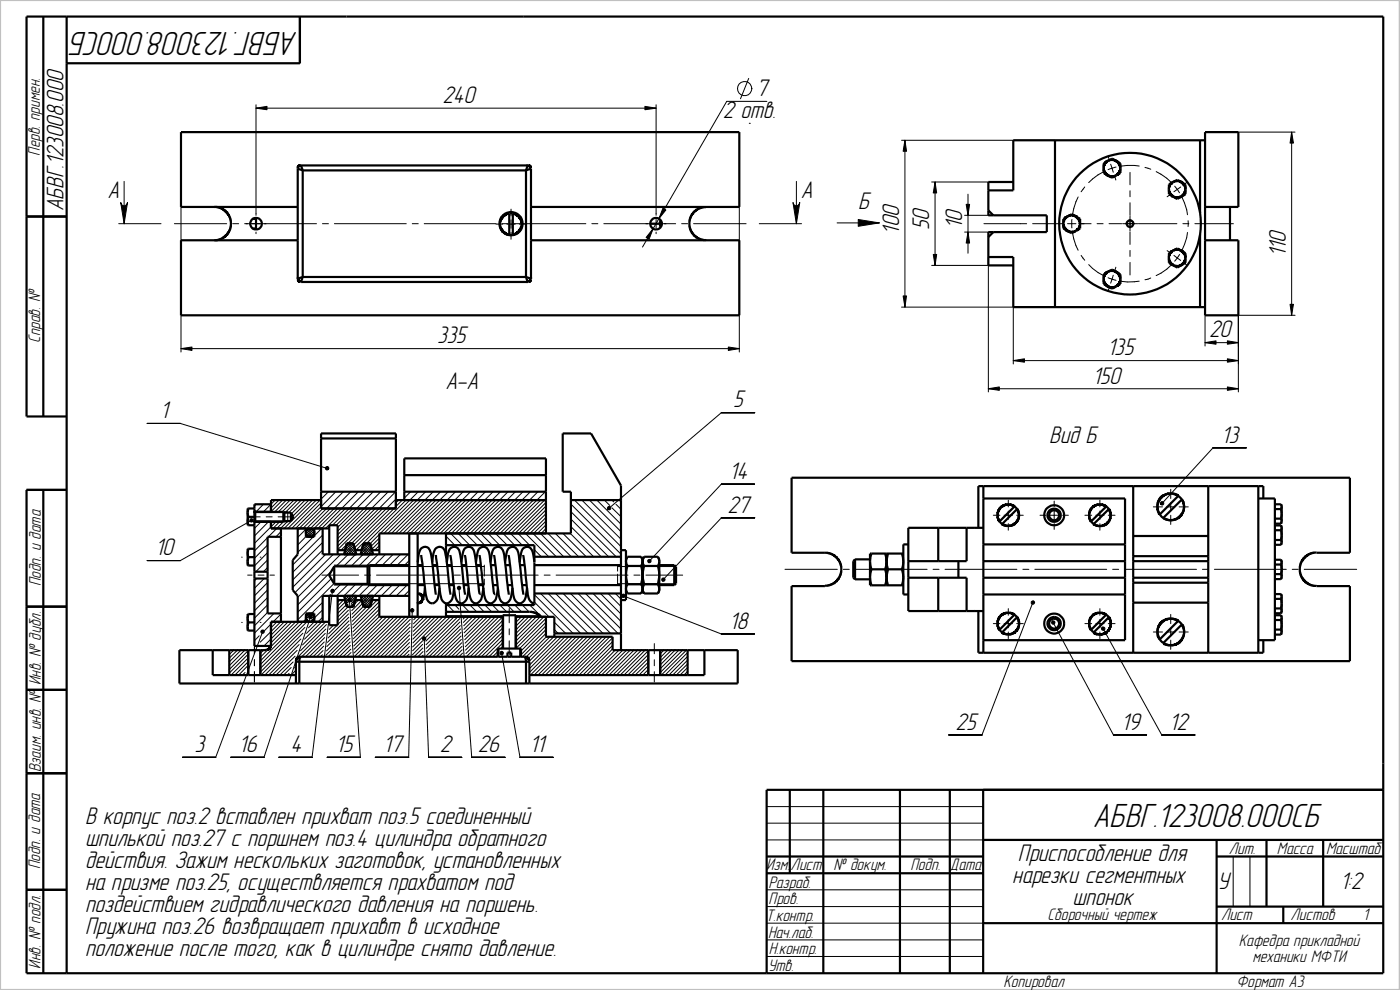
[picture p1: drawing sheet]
<svg xmlns="http://www.w3.org/2000/svg" width="297mm" height="210mm" viewBox="0 0 297 210" stroke-linecap="round" stroke-linejoin="round" font-family="sans-serif">
<g fill="none" stroke="#000" stroke-width=".21">
<path d="M158.8 16.6l-1.7 4.4M26.3 38.5v9M54.3 22.2v23.5M54.3 22.9h84.9M139.2 22.2v23.5M159 26.2h.1M162.7 21.5h-8.5l-17.9 30.9M169 38.5v9M191.3 29.8h32.5M192 29.8v35.4M197.7 38.6h12M198.4 38.6v17.7"/>
<path d="M230.1 39.7l-.7 1M234.3 36.4l-1.3 .7-2 1.6M235.1 33.1l.3 .9M235.6 34.8l.3 .9M235.9 35.7l.3 .8M235.9 35.7l-.8 .3M236.5 37.4l.2 .8M236.8 35.4l-.9 .3M239.7 36.6v2.6M241.7 35.2l-2.6-.1-1.5 .2M242.9 35.5l1.2 .4M245.3 36.4l2.2 1.4 1.1 1"/>
<path d="M249.2 39.5l1 1.4M250.5 39.7l-1.5 1M251.9 38.6l-.7 .6M262.7 28h12M274 28v38.9M25.2 47.5h9M37 47.5h11.1M38.4 43.9v30.8M49.4 47.5h1.2M51.9 47.5h15.2M54.3 46.6v1.7M54.3 49.2v.4"/>
<path d="M68.4 47.5h1.3M71 47.5h15.2M87.5 47.5h1.2M90 47.5h15.2M105.2 47.5h1.4M106.5 47.5h1.3M107.5 47.5h1.8M108.4 44.4v1.4M108.4 46.7v1.7M108.4 49.3v1.5M109.1 47.5h15.2M110.2 47.5h1.4"/>
<path d="M125.6 47.5h1.2M128.1 47.5h15.2M139.2 46.6v1.7M139.2 49.2v.4M144.6 47.5h1.3M147.2 47.5h11.1M156.8 43.9v30.8M161.1 47.5h9M177.6 47.3h9M197.7 56.3h12M204.6 49.2h6.1M204.6 45.7h6.1"/>
<path d="M205.4 41.2v12.5M208.7 47.5h9.1M209.7 54.5v28.6M219.1 47.5h6.5M226.5 47.5h1.8M227.4 46.6v1.7M227.5 49.2l.3 1.5 .9 2.4M228.7 41.8l-.9 2.4-.3 1.5M228.9 47.5h2.6M229.4 54.2l.7 1M231 56.1l2 1.7 1.3 .7M232.7 47.5h1.3"/>
<path d="M235.1 58.9l.8 .3M235.3 47.5h2.7M235.9 59.2l-.3 .9M235.9 59.2l.9 .3M236.2 58.4l-.3 .8M236.7 56.7l-.2 .8M237.6 59.6l1.5 .2 2.6-.2M238.2 47.5h3.1M239.7 40.5v1.2M239.7 43v2.7M239.7 45.8v3.2M239.7 49.2v2.7"/>
<path d="M239.7 53.1v1.3M239.7 55.7v2.6M241.5 47.5h8.2M244.1 59l-1.2 .4M247.6 53.2l.7 .5M248.3 41.2l-.7 .5M248.6 56.1l-1.1 1-2.2 1.4M249 54.2l.8 .5M249.8 54.7l.7 .5M249.8 54.7l-.6 .7M250.2 54l-.4 .7M250.7 41.7l1.1 2.8 .1 1.1"/>
<path d="M251 47.5h1.2M251.2 55.8l.7 .5M251.9 49.3l-.1 1.1-1.1 2.8M252.1 46.8v1.2M253.5 47.5h8.2M38.4 74h118.4M191.3 65.2h32.5M215 65.2v12M215 76.5h47.7M235.4 60.9l-.3 .8M255.7 66.9v6.5M255.7 72.7h7"/>
<path d="M274.7 66.9h-12v16.2M31.2 89.8h7.1l31.1 9.6M160.1 87.5h-7.1l-23.8 20.3M209.7 82.5h53M264.4 95h-7.1l-10.8 11.8M51.3 118.2h.1M52.7 118.2h1.2M52.7 109.6h2.5M53.3 110.4l-15 8.5h-7.1M54.1 108.8h6.2M54.1 110.5h6.2M54.3 107l-.3 .4"/>
<path d="M55.2 118.2h.2M55.4 110.7l-1.4 1.4M55.9 107l-1.6 1.6M56.5 109.6h1.2M56.8 118.8l-2.5 2.5M56.8 117.2l-2.8 2.9M56.8 115.6l-2.8 2.8M56.8 114l-2.8 2.9M56.9 110.7l-2.9 3M57.5 108.5v.1M57.5 108.6h3.5v2.1h-3.5M57.6 106.1l-.1 .1"/>
<path d="M57.7 110.7l-.2 .3M58.4 106.1l-2.5 2.5M58.5 110.7l-4.5 4.6M59 109.6h2.6M59.2 106.1l-1.7 1.7M59.3 110.7l-1.4 1.4M59.6 112.8l-1.1 1.1M59.9 106.1l-2.4 2.4M60.1 110.7l-3.2 3.2M60.7 106.1l-2.4 2.5M61.1 110.5l-1.6 1.6M61.6 106.1l-2.5 2.5"/>
<path d="M62.4 106.1l-2.5 2.5M63.1 106.1l-2.6 2.7M63.9 106.1l-2.6 2.7M64.7 106.1l-2.9 2.9M64.9 112.3l-1.7 1.7M64.9 113.8l-1.7 1.8M64.9 113.2l.7 .6M65 112.7l1.1 1.1M65.2 112.4l1.2 1.2M65.5 112.1l1.1 1.2M65.5 106.1l-3.4 3.4M65.5 112.1l-.6 .6"/>
<path d="M66 112.1l.7 .7M66.1 112.1l-1.2 1.2M66.3 106.1l-6 6M66.4 112.4l-1.2 1.2M66.5 113.9l-3.3 3.3M66.6 112.6l-1.1 1.2M66.7 113.2l-.7 .7M67.1 106.1l-6 6M67.9 106.1l-6 6M68.1 106.7l-5.4 5.4M68.5 115.1l-6.4 6.3M68.5 113.5l-6.4 6.3"/>
<path d="M68.5 116.7l-6.4 6.3M68.5 107.9l-4.2 4.2M69.1 117.6l-7 7M69.7 104.3l-1.6 1.6M69.8 112.1h.1M70.1 107.9l-4.2 4.2M70.7 117.6l-8.1 8.1M70.9 119.9h15.9M71.2 104.3l-8 8.1M71.7 107.9l-4.3 4.2M72.3 117.6l-9.1 9.1M72.9 104.3l-7.8 7.8"/>
<path d="M73 117.5v.1M73.1 117.1l.5 .5M73.2 116.7l.9 .9M73.3 107.9l-4.3 4.2M73.3 116.3l1.3 1.3M73.4 115.9l1.7 1.7M73.5 115.6l-1.2 1.1M73.5 115.4l2.1 2.1-2.7 2.6M73.9 115.3l1.5 1.5M74 115.3l-.6 .7M74.4 104.3l-7.8 7.8M74.5 115.3l.7 .7"/>
<path d="M74.8 107.9l-3.5 3.5M75 115.3h.1M75 115.4l-2 2M75.1 115.8l-1.8 1.8M75.4 116.6l-1 1M75.5 117.1l-.6 .5M76 104.3l-9.3 9.4M76.5 107.9l-4.9 4.8M76.5 117.4l.3 .2M76.7 117l.6 .6M76.8 116.5l1 1.1M76.9 116.2l1.4 1.4"/>
<path d="M77 115.7l1.9 1.9M77.1 115.3l1.9 2M77.2 115.3l-.1 .1M77.6 104.3l-7.1 7.1M78 107.9l-6.4 6.4M78.1 115.3l.6 .5M78.3 115.3l-1.6 1.6M78.6 115.5l-2.1 2.1M78.8 116.3l-1.2 1.3M78.9 116.8l-.8 .8M79 117.2l-2.9 2.9M79.2 104.3l-7.6 7.6"/>
<path d="M79.6 107.9l-8 8M80.2 117.6l-2.6 2.5M80.5 115.7l-1 1M80.5 113.4l-2 1.9M80.5 116.5l-.2 .2M80.5 114.9l-1.6 1.6-1.3-1.2M80.5 114.2l-6 5.9M80.8 104.3l-9.2 9.2M81.2 107.9l-7.4 7.4M81.8 117.6l-2.3 2.3M82.4 104.3l-10.8 10.8M82.8 107.9l-7.7 7.7"/>
<path d="M83.4 117.6l-2.3 2.3M83.9 104.3l-12.3 12.3M84 105.9l-10.8 10.8M84.6 106.1l-.6 .5M85 117.6l-2.3 2.3M85.3 106.1l-14 14M86.1 106.1l-10.6 10.6M86.6 117.6l-2.3 2.3M86.8 118.9l-.9 1M87.1 104.3l-1.3 1.4M87.8 106.1l-7.1 7.1M88.7 104.3l-12.4 12.4"/>
<path d="M89.3 106.1l-7 7.1M90.3 104.3l-8.9 8.9M90.9 106.1l-7 7.1M91.9 104.3l-8.8 8.9M92.5 106.1l-7.1 7.1M93.5 104.3l-8.9 8.9M94.1 106.1l-7.1 7.1M94.6 113.7l1.9 2M94.6 115.4l.3 .3M95.1 104.3l-8.9 8.9M95.6 113.2l2.5 2.5M95.7 106.1l-7.1 7.1"/>
<path d="M96.6 104.3l-8.8 8.9M97.2 113.2l2.5 2.5M97.3 106.1l-7.1 7.1M98.3 104.3l-8.9 8.9M98.8 113.2l2.5 2.5M98.8 106.1l-7 7.1M99.8 104.3l-8.8 8.9M100.4 113.2l2.4 2.5M100.5 106.1l-7.1 7.1M101.4 104.3l-8.8 8.9M101.9 113.2l2.5 2.5M102 106.1l-7 7.1"/>
<path d="M102.7 119.9v2.3M103 104.3l-8.9 8.9M103.5 113.2l2.5 2.5M103.6 106.1l-7 7.1M104.6 104.3l-8.8 8.9M105.1 113.2l2.5 2.5M105.2 106.1l-7.1 7.1M106.2 104.3l-8.9 8.9M106.7 113.2l2.5 2.5M106.8 106.1l-7.1 7.1M107.8 104.3l-8.9 8.9M108.3 113.2l2.5 2.5"/>
<path d="M108.4 106.1l-7.1 7.1M109.3 104.3l-8.8 8.9M109.9 113.2l2.5 2.5M110 106.1l-7.1 7.1M111 104.3l-8.9 8.9M111.5 113.2l4.9 4.9M111.5 106.1l-7 7.1M112.5 104.3l-8.8 8.9M113.1 113.2l4.9 4.9M113.2 106.1l-7.1 7.1M113.4 116.6l1.5 1.5M114.1 104.3l-8.8 8.9"/>
<path d="M114.6 113.2l5 4.9M114.7 106.1l-7 7.1M115.7 104.3l-8.9 8.9M115.8 112.1l-1 1.1M115.8 109l-4.2 4.2M115.8 107.4l-5.8 5.8M115.8 112.9l-.2 .3M115.8 111.3l-1.8 1.9M115.8 110.5l-2.6 2.7M115.8 109.8l-3.4 3.4M115.8 108.2l-5 5M115.8 106.6l-6.5 6.6"/>
<path d="M115.8 105.8l-7.3 7.4M116.2 113.2l5 4.9M117.8 113.2l5 4.9M119.4 113.2l5 4.9M121 113.2l4.9 4.9M121.1 106.9l10.6 10.7M121.1 108.5l9.6 9.6M121.1 110.1l8 8M121.1 111.7l6.5 6.4M121.9 106.1l9.8 9.9M123.4 106.1l8.3 8.3M125.1 106.1l6.6 6.7"/>
<path d="M126.6 106.1l5.1 5.1M128.2 106.1l1.2 1.1M129.8 106.1l.4 .4M129.8 107.7l1.9 1.9M130.7 107l1 1M131 119.9v1.3M131.5 106.3l.2 .1M160.1 102.7h-7.1l-15.2 16.3M160.1 109.9h-7.1l-12.3 13M210.7 109.3h1.4M213 109.3h1.8M213.9 106.1v1.4"/>
<path d="M213.9 108.4v1.8M213.9 111.1v1.4M215.7 109.3h1.4M220.6 109.3h1.3M222.8 109.3h1.7M223.6 106.3v1.2M223.6 108.4v1.8M223.6 111.1v1.2M225.4 109.3h1.3M230.2 109.3h1.4M232.5 109.3h1.7M233.3 106.1v1.4"/>
<path d="M233.3 108.4v1.8M233.3 111.1v1.4M235.1 109.3h1.5M244.7 107.5h1.9M247.5 107.5h1.8M248.4 103.8v1.9M248.4 106.6v1.8M248.4 109.3v2M250.1 107.5h2M48.8 137.9l-.2 .1M49.6 137.9l-1 1M50.4 137.9l-1.8 1.7"/>
<path d="M51.1 137.9l-2.5 2.5M51.3 132h.1M51.9 137.9l-3.3 3.3M52.5 122h1M52.5 137.9v5.3M52.7 132h1.2M52.7 139.5l-3.7 3.7M52.7 138l-4.1 4M52.7 138.7l-4.1 4.1M54 136.5v2.2M54 140v1.2M54.4 122.7l-.4 .5"/>
<path d="M54.7 122h1.3M55 134.9l-1 1M55.2 132h.2M55.7 134l-9.9 26.7h-7.1M55.9 137.9l-.7 .7M56 122.7l-2 2.1M56.8 120.4l-.9 .9M56.8 137.9l-1.6 1.5M56.8 123.6l-2.8 2.8M56.8 125.1l-2.8 2.9M56.8 126.7l-2.8 2.9M56.8 128.3l-2.8 2.8"/>
<path d="M56.8 129.9l-2.8 2.9M57.3 122h.9M58.1 130.1l-4.1 4.2M58.8 131.9l-1.3 1.3M59.6 130.3l-3.8 3.8M59.6 131.8l-4.4 4.4M60.3 131.9l-2.8 2.8M61.1 131.9l-5.1 5.1M61.9 131.9l-4.4 4.5M62.6 139.2l-4.1 4M62.7 131.9l-5.3 5.3M63 138l-5.3 5.2"/>
<path d="M63.5 136.7l-6.5 6.5M63.5 131.9l-8.3 8.4M63.8 135.6l-7.6 7.6M64.3 134.3l-8.9 8.9v-5.3M64.7 133.1l-9.5 9.5M64.9 131.3l-9.7 9.7M64.9 131.2l.4 .3-.1 .1M65 130.7l.4 .4M65.1 131.9l-9.9 9.9M65.2 130.4l.4 .4M65.5 130.2l-.5 .5M65.5 130.2l1.1 1.1"/>
<path d="M66 131.7l.1 .1M66.1 131.3l.4 .3M66.4 130.3l-.5 .6-9.9 29.8h-7M66.6 130.7l-.5 .4M66.6 130.8l-.6-.6-1.1 1.1M66.7 131.1l-.8 .9M66.7 131.9l-1.3 1.3M68.3 131.9l-3.7 3.7M68.3 122h7.8M68.4 138.9l-.4 .4M68.5 130.9l-3.5 3.5M68.5 127.8l-2.4 2.3"/>
<path d="M68.5 129.4l-1.8 1.7M68.5 138l-1.3 1.3M68.7 137.1l-2.3 2.2M68.8 136.2l-3.2 3.1M68.9 135.3l-4.1 4M69 134.4l-5 4.9M69.1 131.9l-4.9 4.9M69.1 133.4l-5.8 5.8M69.3 132.5l-5.5 5.5M70.1 126.1l-.3 .3M70.3 122.8l-7.1 7.1M70.4 121.1l-7.2 7.2"/>
<path d="M70.5 125.3l-4.3 35.4h-7M70.7 132.6l-.9 .9M70.9 123.8l-7.7 7.7M70.9 124.1h15.9M71.5 132.6l-1.8 1.9M72.1 127.3l-.5 .5M72.3 123.9l-1.5 1.5M72.9 127.3l-1.3 1.3M73 126.5l.8 .9M73.4 128l.4 .4M73.4 126.4l.9 .9M73.4 128.3l-1.8 1.8"/>
<path d="M73.5 126.4l-.4 .4M73.6 128.7h.1M73.8 127.7l-.4 .4M73.8 128.2l-.3 .3M73.9 128.7l-2.3 2.2M73.9 129.5l-2.3 2.2M74 130.2l-2.4 2.3M74 123.9l-2.6 2.5M74 126.4l1.3 1.4M74 130.9l-4.4 4.4M74 131.7l-4.5 4.6M74 126.4l-.8 .9 .6 .6"/>
<path d="M74.1 132.5l-4.8 4.7M74.1 133.2l-4.8 4.9M74.2 133.9l-5.1 5.1M74.2 134.7l-4.6 4.6M74.3 135.4l-3.9 3.9M74.3 136.2l-3.1 3.1M74.3 136.9l-2.3 2.4M74.4 137.7l-1.6 1.6M74.5 138.4l-1 .9M74.5 126.4l.9 .9M74.5 139.2l-.2 .1M74.5 127.5l.6 .6"/>
<path d="M74.5 128.7l.1 .1M74.5 128.1l.5 .5M75 126.4l.5 .5M75 128.6l-.1 .1M75.1 126.4l-.9 .9 2.3 33.4h-7.1M75.2 127.9l-.7 .6M75.4 127.2l-.9 .8M75.5 123.9l-2.5 2.5M75.5 126.4l.1 .1M75.6 126.4l-1.1 1.2M76 127.3l-.9 .9M76.6 126.4l2 2"/>
<path d="M76.7 126.4l-.2 .2M76.7 127l1.7 1.7M76.8 127.8l1 .9-3 3.1M76.9 128l-2.2 2.3M77 128.5l.3 .2M77.1 123.9l-5.5 5.4M77.1 126.4l1.6 1.6M77.2 126.4l-.5 .6M77.3 122h1.3M77.6 126.4l1.2 1.2M78.1 123.8h24.6M78.1 120.2h24.6"/>
<path d="M78.2 126.4l.8 .8M78.3 126.4l-1.4 1.4M78.4 124.1l-2.2 2.3M78.7 128.1l-.6 .6M78.7 126.4l.3 .4M78.8 126.4l-1.8 1.8M78.9 127.4l-1.3 1.3M79.1 126.7l-4.4 4.3M79.2 127.3l-.4 .5M79.9 122h15.2M80 124.1l-5.4 5.4M80 127.3l-5.2 5.2"/>
<path d="M80.5 130.8l-5.5 5.5M80.5 128.4l-5.6 5.6M80.5 129.2l-5.6 5.6M80.5 130l-5.5 5.5M80.5 127.6l-5.7 5.7M81.2 130.9l-6.1 6.1M81.6 124.1l-2.3 2.3M82 130.9l-6.9 6.9M82.8 130.9l-7.7 7.6M83.2 124.1l-2.3 2.3M83.6 130.9l-8.4 8.4M84.4 130.9l-8.5 8.4"/>
<path d="M84.8 124.1l-2.3 2.3M85.2 130.9l-8.5 8.4M86 130.9l-8.5 8.4M86.4 124.1l-2.3 2.3M86.8 138.8l-.6 .5M86.8 130.9l-8.5 8.4M86.8 138l-1.3 1.3M86.8 125.3l-1.1 1.1M86.9 137.2l-2.2 2.1M86.9 136.3l-3 3M86.9 135.5l-3.8 3.8M86.9 134.7l-4.6 4.6"/>
<path d="M87 133.9l-5.5 5.4M87 133.1l-6.3 6.2M87 132.2l-7.1 7.1M87 131.4l-7.9 7.9M87.5 129.5l-.8 31.2h-7.1M88.4 130.9l-.6 .6M89.2 130.9l-1.5 1.4M89.7 136.7l-2.2 2.2M89.7 135.9l-2.2 2.1M89.7 137.5l-1.9 1.8M89.7 138.2l-1.1 1.1M89.8 139l-.4 .3"/>
<path d="M90 130.9l-2.3 2.2M90 135.5l.9 25.2h7.1M90.8 130.9l-3.1 3M91.6 130.9l-4 3.9M92.4 130.9l-4.8 4.7M93.1 130.9l-5.5 5.5M93.9 130.9l-6.4 6.3M94.6 129.6l.1 .2M94.7 130.9l-4.6 4.6M95 128.4l1.4 1.4M95.5 130.9l-5.2 5.1M96.3 130.9l-5.9 5.9"/>
<path d="M96.4 122h1.3M96.5 128.4l.9 .8M97.1 130.9l-6.7 6.6M97.4 124.7l2.7 36h7M97.5 131.2l-7 7.1M97.6 132l-7.1 7.1M97.7 132.7l-6.7 6.6M97.7 133.4l-5.9 5.9M97.8 134.2l-5.2 5.1M97.8 134.9l-4.4 4.4M97.9 135.6l-3.7 3.7M98 136.4l-3 2.9"/>
<path d="M98 137.1l-2.2 2.2M98 137.8l-1.4 1.5M98.1 138.6l-.7 .7M98.1 128.4l1.4 1.4M98.2 139.3h.1M98.7 130.9l-.4 .4M98.9 122h15.3M99.5 130.9l-1.2 1.1M99.7 128.4l1.4 1.4M100.3 130.9l-1.9 1.9M101.1 130.9l-2.7 2.6M101.3 128.4l1.4 1.4"/>
<path d="M101.9 130.9l-3.4 3.3M102.7 130.9l-4.1 4.1M102.7 122.9v1.2M102.9 128.4l1.4 1.4M103.5 130.9l-4.9 4.8M104.3 130.9l-5.6 5.5M104.5 128.4l1.4 1.4M105.1 130.9l-6.4 6.3M105.6 139.1l-.3 .2M105.6 138.3l-1.1 1M105.8 130.9l-7 7M106 128.4l1.5 1.4"/>
<path d="M106.4 138.6l3.9 22.1h7M106.6 137.2l-.3 .4M106.6 136.4l-2.9 2.9M106.6 135.6l-3.7 3.7M106.6 134.8l-4.5 4.5M106.6 134l-5.3 5.3M106.6 133.2l-6.1 6.1M106.6 132.5l-6.9 6.8M106.6 131.7l-7.7 7.6M106.6 130.9l-7.8 7.7M106.8 130.5v7.1M107.7 128.4l1.4 1.4"/>
<path d="M108 129.1v3M108 133.4v1.3M108 135.9v3.1M109.2 128.4l1.5 1.4M109.3 130.5v7.1M109.8 130.9l-.3 .3M110.6 130.9l-1.1 1.1M110.8 128.4l1.4 1.4M111.4 130.9l-1.9 1.9M112.2 130.9l-2.7 2.7M112.4 128.4l2.5 2.5M113 130.9l-3.5 3.5"/>
<path d="M113.4 126.2l8.2 8.2M113.4 127.7l3.1 3.2M113.8 130.9l-4.3 4.3M114.6 130.9l-5.1 5.1M114.7 125.9l8.5 8.5M115.4 130.9l-5.9 5.9M115.4 122h1.3M115.8 134.4l-4.9 4.9M115.8 133.6l-5.3 5.3M115.8 132.8l-5.3 5.3M115.8 132l-5.6 5.6M115.8 131.2l-6.3 6.3"/>
<path d="M115.9 135.1l-4.3 4.3M116.3 125.9l8.5 8.5M116.7 135.1l-4.6 4.6M117.5 135.1l-5.2 5.2M117.6 132l2.4 2.4M117.6 133.6l.8 .8M117.9 125.9l8.5 8.5M118 122h15.2M118.3 135.1l-6 6M119.1 135.1l-6.8 6.8M119.5 125.9l8.4 8.5M119.8 135.1l-7.5 7.6"/>
<path d="M120.6 135.1l-8.1 8.1M121 125.9l8.5 8.5M121.5 135.1l-8.2 8.1M122.3 135.1l-8.2 8.1M122.6 125.9l8.5 8.5M123 135.1l-8.1 8.1M123.8 135.1l-8.1 8.1M124.2 125.9l7.5 7.5M124.6 135.1l-8.1 8.1M125.4 135.1l-8.1 8.1M125.8 125.9l5.9 5.9M126.2 135.1l-8.1 8.1"/>
<path d="M127 135.1l-8.1 8.1M127.4 125.9l4.3 4.4M127.8 135.1l-8.1 8.1M128.6 135.1l-8.1 8.1M129 125.9l2.7 2.8M129.4 135.1l-8.2 8.1M130 137.7l-5.6 5.5M130 136.9l-6.3 6.3M130 136.1l-7.1 7.1M130 135.3l-8 7.9M130.5 137.9l-5.3 5.3M130.6 125.9l1.1 1.2"/>
<path d="M131 121.8v2.3M131 123.8h12.3M131 120.2h12.3M131.3 137.9l-5.3 5.3M132.1 137.9l-5.3 5.3M132.2 126.4l20.8 8.1h7.1M132.9 137.9l-5.3 5.3M133.7 137.9l-5.3 5.3M134.5 137.9l-5.3 5.3M134.5 122h1.3M135.3 137.9l-5.3 5.3M136.1 137.9l-5.3 5.3"/>
<path d="M136.9 137.9l-5.3 5.3M137 122h7.8M137.4 137.9v5.3M137.6 139.6l-3.7 3.6M137.6 138.8l-4.4 4.4M137.6 138l-5.2 5.2M138.8 136.5v2.2M138.8 140v1.2M140 137.9h.1M140.2 137.9v5.3M140.8 137.9l-.8 .8M141.6 137.9l-1.6 1.6"/>
<path d="M142.5 137.9l-2.5 2.4M143.2 137.9l-3.2 3.2M144 137.9l-4 4M144.8 137.9l-4.8 4.8M145.6 137.9l-5.3 5.3M145.9 138.4l-4.8 4.8M145.9 139.2l-4 4M166.5 120.8h11.1M178.9 120.8h1.3M181.4 120.8h15.3M198 120.8h1.2M200.5 120.8h15.2"/>
<path d="M210.7 132.3h1.4M213 132.3h1.8M213.9 129.1v1.4M213.9 131.4v1.8M213.9 134.1v1.4M215.7 132.3h1.4M217 120.8h1.3M219.1 127.8l-10.8 28.1h-7M219.5 120.8h15.3M223.4 132.1l12.8 23.8h7M230.2 132.3h1.4M232.5 132.3h1.7"/>
<path d="M233.3 129.1v1.4M233.3 131.4v1.8M233.3 134.1v1.4M234 133.3l12.5 22.6h7M235.1 132.3h1.5M236.1 120.8h1.2M238.6 120.8h15.2M244.7 134.1h1.9M247.5 134.1h1.8M248.4 130.3v2M248.4 133.2v1.7M248.4 135.8v2"/>
<path d="M250.1 134.1h2M255.1 120.8h1.3M257.6 120.8h15.3M274.2 120.8h1.2M276.7 120.8h11.1M52 142.7l-.6 .5M52.5 141.4l-1.9 1.8M52.7 140.3l-2.9 2.9M52.7 142.7h.1M54 142.5v2.2M61.3 142.8l-.4 .4M61.8 141.6l-1.6 1.6"/>
<path d="M62.2 140.4l-2.8 2.8M62.8 143l-.3 .2M62.8 142.2l-.7 .7M62.8 141.4l-.3 .3M137.6 141.2l-2 2M137.6 142l-1.2 1.2M137.6 142.8l-.5 .4M137.6 140.4l-2.9 2.8M138.8 142.5v2.2M145.9 140l-3.2 3.2M145.9 140.8l-2.4 2.4M145.9 141.6l-1.6 1.6"/>
<path d="M145.9 142.4l-.8 .8M145.9 143.2h.1M162.6 171.1h46M162.6 174.6h46M162.6 178.2h46M162.6 199.4h46M162.6 195.8h46M162.6 192.3h46M162.6 188.8h46M261.6 181.7v10.6M265.2 181.7v10.6M162.6 202.9h46"/>
<circle cx="158" cy="18.8" r="1.52"/>
</g>
<path d="M0 0h297v210h-297z" fill="none" stroke="#c0c0c0" stroke-width=".47"/>
<g fill="none" stroke="#000" stroke-width=".47">
<path d="M9.2 3.5v84.8M14.1 3.5v203M63.6 3.5v9.9h-49.5M63.2 35.8v23.3l1-.3M63.2 35.8l1 .4M63.9 35.1l-.6 .1-.1 .6M64.2 36.2v22.6M64.2 36.2h47.4M111.6 36.2v22.6M112 35.1l-.4 1.1M112 35.1h-48.1l.3 1.1M112 35.1l.4 .1 .2 .6"/>
<path d="M112.6 35.8l-1 .4M112.6 35.8v23.3M215 38.6h-5.3v7.1h12.4v3.5h-12.4v7.1h5.3M223.8 29.8v35.4M234.1 35.7l.2 .8 .7 .7M234.1 35.7v.1a1.04 1.04 0 0 0 .9 1.4M235 34.1l-.6 .7-.3 .9M235 37.2l.6 .2h.6l.6-.2M235 34.2l.6-.3h.6l.6 .3M235 34.2l.2-.2a1.02 1.02 0 0 1 1.6 .2M235 37.2l.9 .5 .9-.5M235 34.2l-.2 .1a.98 .98 0 0 0-.7 1.4"/>
<path d="M236.8 34.2l.7 .6 .2 .9M236.8 34.2l.2 .1a.97 .97 0 0 1 .7 1.4M237.7 35.7v.1a1 1 0 0 1-.8 1.4h-.1M237.7 35.7l-.3 .9-.6 .6M248.8 38.6l-.6 .6-.2 1M248.9 38.7l.9-.6 .8 .6M248.9 38.7l-.3 .1a.82 .82 0 0 0-.6 1.2v.2M250.6 38.6l-.5-.2h-.7l-.5 .3M250.6 38.7l.3 .1a.98 .98 0 0 1 .6 1.4M250.6 38.7l.6 .5 .3 1M254.6 29.8v15.4M254.6 29.8h-39.6v10.6h-5.3"/>
<path d="M254.6 29.8h1.1M255.7 28h7v15.9h-7zM5.6 45.9h8.5M45.5 43.9l1.2 .2 1.1 .6 .7 .9 .5 1.3-.1 1.6-.7 1.2-1.3 1-1.4 .3M53.6 46.4h.7M53.6 48.5h.7M54.3 46.2v2.5M63.2 51h-24.8v15.9h118.4v-15.9h-44.2M63.2 43.9h-24.8v-15.9h118.4v15.9h-44.2M63.2 59.1l.3 .6 .4 .1M63.9 59.8h48.1M64.2 58.8h47.4"/>
<path d="M64.2 58.8l-.3 1M108 45.3l-.7 .2-.8 .6-.4 .8v1l.5 1.1 .7 .6 .7 .2M108 49.8h.8M108.8 45.3h-.8v4.5M108.8 45.3v4.5M108.8 45.3l.8 .3 .6 .5 .4 .8 .1 1-.4 .9-.4 .4-.4 .3-.7 .3M111.6 58.8l1 .3M111.6 58.8l.4 1M112.6 59.1l-.1 .4-.5 .3M137.9 47.5h2.1M140 47.5l.1 .7M140.1 46.7l-.1 .8"/>
<path d="M140.3 46.8v1.3M149.8 43.9l-1.1 .2-1.1 .5-.8 .9-.5 1.4 .1 1.6 .8 1.4 1.1 .7 1.5 .4M209.7 54.5h5.3v10.7h39.6M209.7 44.6l1 1.1M210.7 49.2l-1 1.1M225.6 47.5l.2 .8 .7 .7M225.6 47.5v.1a1.04 1.04 0 0 0 .9 1.4M226.4 45.9l-.6 .6-.2 1M226.5 48.9l.5 .3h.7l.6-.2M226.5 49l.9 .5 .9-.5M226.5 45.9l-.3 .2a.98 .98 0 0 0-.6 1.4M226.5 45.9l.2-.1a1.02 1.02 0 0 1 1.6 .1"/>
<path d="M226.5 45.9l.5-.2h.7l.6 .2M228.3 45.9l.2 .2a.97 .97 0 0 1 .7 1.4M228.3 45.9l.6 .7 .2 .9M229.2 47.5l-.3 .8-.6 .7M229.2 47.5v.1a1 1 0 0 1-.9 1.3v.1M234.1 59.2l.2 .8 .7 .7M234.1 59.2v.2a1.04 1.04 0 0 0 .9 1.3M235 57.7l-.6 .6-.3 .9M235 57.7l.6-.3h.6l.6 .3M235 57.7l-.2 .1a.98 .98 0 0 0-.7 1.4M235 57.7l.2-.1a1.02 1.02 0 0 1 1.6 .1M236.8 57.7l.7 .7 .2 .8"/>
<path d="M236.8 57.7l.2 .1a.97 .97 0 0 1 .7 1.4M237.7 59.2v.2a1 1 0 0 1-.8 1.3h-.1M237.7 59.2l-.3 .9-.6 .6M248 54.7l.2 .8 .7 .8M248 40.2l.2 .8 .7 .7M248 54.7v.2a1.07 1.07 0 0 0 .9 1.4M248 40.2v.1a1.04 1.04 0 0 0 .9 1.4M248.8 53.2l-.6 .6-.2 .9M248.9 56.3l.9 .5 .8-.5M248.9 53.2l.2-.2a1.02 1.02 0 0 1 1.5 .2M248.9 53.2l-.3 .1a1 1 0 0 0-.6 1.4M248.9 41.7a1.08 1.08 0 0 0 1.7 0"/>
<path d="M248.9 56.2l.7 .3 1-.2M248.9 41.7l.7 .2 1-.2M250.6 53.2l-.5-.2h-.7l-.5 .2M250.6 53.2l.3 .1a.98 .98 0 0 1 .6 1.4M250.6 53.2l.6 .5 .3 1M251.5 54.7l-.3 .9-.6 .6M251.5 40.2l-.3 .9-.6 .6M251.5 54.7v.2a1.03 1.03 0 0 1-.8 1.3l-.1 .1M251.5 40.2v.1a1 1 0 0 1-.8 1.4h-.1M254.6 49.7v15.5M255.7 51h7v15.9h-7zM255.7 43.9v7.1"/>
<path d="M260.9 43.9v7.1M235 60.7l.6 .3h.6l.6-.3M235 60.7l.9 .6 .9-.6M254.6 65.2h1.1M14.1 88.3h-8.5v-84.8h287.9v203h-287.9v-102.6h8.5M68.1 91.9h15.9v16h-15.9zM68.1 93h15.9M9.2 103.9v102.6M52.5 110.5l.2 .9M52.5 108.8l.2 .8M52.5 117.3l.2 .9M52.5 119.1l.2 .9"/>
<path d="M52.5 108.8v1.7M52.5 110.5v.4a.32 .32 0 0 0 0 .3 .32 .32 0 0 0 .2 .2M52.5 117.3v1.8M52.5 119.1v.3a.32 .32 0 0 0 0 .3 .32 .32 0 0 0 .2 .3M52.7 109.6l-.2 .9M52.7 107.9l-.2 .9M52.7 107.9a.44 .44 0 0 0-.2 .6v.3M52.7 118.2l-.2 .9M52.7 116.4l-.2 .9M52.7 116.4a.44 .44 0 0 0-.2 .7v.2M52.7 111.4h1.3M52.7 107.9h1.3"/>
<path d="M52.7 109.6h1.3M52.7 116.4h1.3M52.7 118.2h1.3M52.7 120h1.3M54 108.4l.1 .2M54.1 108.6v2.1M54.1 110.7h6M54.1 108.6h6M54.1 110.7l-.1 .2M57.5 107h-3.5v14.3M57.5 110.7v1.4h12.3M59.6 113.9v16.2"/>
<path d="M59.6 113.9h-2.8v7.4M59.6 112.1v1.8M60.1 108.6v2.1M60.1 108.6l.2 .2M60.3 110.5h1.4M60.3 108.8h1.4M60.3 108.8v1.7l-.2 .2M61.7 108.8v1.7M61.7 108.8l.6 .8-.6 .9M63.2 112.1v5.5l-1.1 1.2v6.4l1.1 1.2v5.5M64.9 112.1v1.8h1.8v-1.8M68.1 106.1h-10.6v2.5"/>
<path d="M68.1 104.3h15.9M68.5 112.1v5.5h18.3M69.8 112.1v-.7h1.8v5.3M69.8 112.1v5.5M71.6 116.7v.9M73.6 115.3l-.4 1.4h-1.6M73.6 115.3h1.4M73.6 115.3l-.6 2.3M75 115.3l.4 1.4h1.4M75 115.3l.6 2.3M77.1 115.3l-.6 2.3M77.1 115.3h1.5"/>
<path d="M77.1 115.3l-.3 1.4M77.1 115.3h.1M78.4 119.9v4.2M78.4 119.9l-.4 .3v3.6l.4 .3M78.4 119.9h8.4M78.5 115.3l.4 1.4h1.6M78.5 115.3l.7 2.3M80.5 116.7v.9M80.5 116.7v-3.5h40.6v-8.9h-1.7v-12.4h6l6.3 11.1v13.7M84 106.1h31.8M85.8 104.3h30M85.8 106.1v-8.9h30v16"/>
<path d="M85.8 100.8h30M86.8 113.2v17.7M88.6 113.2v17.7M88.6 119.9h1.1M88.6 119.3l.3-1.9a1.32 1.32 0 0 1 2-1.2 9.5 9.5 0 0 1 1 4.4l.6 5.6M89.4 117.7l.9 8.5a1.85 1.85 0 0 0 1.4 1.8 1.82 1.82 0 0 0 1.3-1.8l.3-1.5M91.7 119.3l.2-1.9a1.27 1.27 0 0 1 .9-1.3 1.27 1.27 0 0 1 1.5 .6l.4 1.9 .8 7.6M91.8 119.9h1M92.5 117.7l.9 8.5a1.85 1.85 0 0 0 1.4 1.8 1.82 1.82 0 0 0 1.3-1.8l.3-1.5M94.6 115.7h18.8v2.4M94.6 113.2v2.5M94.6 115.7v2.2"/>
<path d="M94.8 119.3l.2-1.9a1.27 1.27 0 0 1 .9-1.3 1.27 1.27 0 0 1 1.5 .6l.4 1.9 .8 7.6M94.9 119.9h.9M95.5 117.7l.5 3.8a17.5 17.5 0 0 0 1 6.1 1.13 1.13 0 0 0 1.2 .3 1.13 1.13 0 0 0 .8-.8l.4-2.4M97.9 119.3l.3-1.9a1.24 1.24 0 0 1 1.1-1.4 1.24 1.24 0 0 1 1.3 1.2l1.1 9M98 119.9h.9M98.6 117.7l.5 3.8a17.5 17.5 0 0 0 1 6.1 1.13 1.13 0 0 0 1.2 .3 1.13 1.13 0 0 0 .8-.8l.4-2.4M101 119.3l.3-1.9a1.26 1.26 0 0 1 1.1-1.4 1.26 1.26 0 0 1 1.4 1.2l1 9M101 119.9h1M101.7 117.7l.9 7.6a3.1 3.1 0 0 0 1 2.6 1.49 1.49 0 0 0 1.8-1.7l.2-1.5M104.1 119.3l.3-1.9a1.26 1.26 0 0 1 1.1-1.4 1.26 1.26 0 0 1 1.3 1.2l1.1 9M104.1 119.9h1M104.8 117.7l.9 7.6a3.1 3.1 0 0 0 1 2.6 1.46 1.46 0 0 0 1.8-1.7l.2-1.5"/>
<path d="M107.1 119.3l.3-1.9a1.26 1.26 0 0 1 1.2-1.4 1.26 1.26 0 0 1 1.3 1.2l1.1 9M107.2 119.9h1M107.9 117.7l.9 7.6a3.1 3.1 0 0 0 1 2.6 1.46 1.46 0 0 0 1.8-1.7l.2-1.5M110.3 119.3l.2-1.9a1.26 1.26 0 0 1 1.2-1.4 1.26 1.26 0 0 1 1.3 1.2 41.4 41.4 0 0 1 .4 8.9v1.9M110.3 119.9h1M111 117.7l.9 7.6a3.1 3.1 0 0 0 1 2.6l.5 .1M113.4 118.1v1.1M113.4 119.9h18.3M113.4 118.1h18.3M121.1 106.1h10.6M131.7 116.7v10.6M131.7 116.7h1.1v5.3"/>
<path d="M133.1 118.1a1.75 1.75 0 0 0 0 2M133.1 118.1l-.3 .6M133.1 118.1h2.9M136 118.1l.3 1M136 118.1l.3 .6M136.3 119.1l.4 1M136.3 118.7v.4M136.3 119.1l-.3 1M136.3 119.1v2.9M136.7 118.1l-.4 1M136.7 118.1l-.4 .6M136.7 118.1h2.9"/>
<path d="M139.6 118.1l.3 1M139.6 118.1l.3 .6v.4M139.9 119.1l-.3 1M139.9 119.9h3.1M139.9 119.1v2.9M143 119.9v4.2M143 119.9l.4 .3v3.6l-.4 .3M181.4 118.7v4.2M181.4 118.7l-.4 .3v3.6l.4 .3M181.4 118.7h3.2M184.6 119.1v3.4M184.6 119.1l.3 1.7"/>
<path d="M184.9 117.4l-.3 1.7M184.9 117.4h-.3v1.7M184.9 117.4h2.9M187.8 117.4l.3 1.7M187.8 117.4h.3M188.1 119.1l.3 1.7M188.1 117.4h.3M188.1 119.1l-.3 1.7M188.1 119.1v3.4M188.1 117.4v1.7M188.4 117.4l-.3 1.7M188.4 117.4h2.9"/>
<path d="M191.3 117.4a4.9 4.9 0 0 1 0 3.4M191.3 117.4h.3M192.7 115.5h-1.1v10.6h1.1M199.1 112v7M203.3 119v3.6M205.1 112v7h-12.4M208.6 103.1v35.4M208.6 115.5h30.1M208.6 112h-15.9v17.6h15.9M208.6 105.7h30.1v30.1h-30.1M208.6 119h30.1M208.6 103.1h58.4"/>
<path d="M208.6 103.1h-1v8.9M212.3 107.7l1.2-.7h.8l.9 .4-3.2 3.2-.4-.9v-.8zM212.6 111.1l.9 .4h.8l1.2-.6 .7-1.2v-.8l-.4-.9-3.2 3.2M232 111.2l.7 .3 1 .1 .7-.2 .5-.4 .4-.5 .3-.9v-.7l-.3-.9-3.3 3.2M234.7 107.4l-3.2 3.2-.1-.1-.3-.8v-.8l.6-1.2 1.2-.7h.8l1 .4M240.4 119h15.9M240.4 103.1v35.4M240.4 118h15.9M240.4 113.7h15.9M246.3 105.5l.6-.5 1-.3h1.1l1 .5-4 3.9-.5-1.1v-.9l.3-.9zM246.8 109.9l3.9-3.9 .5 1v1l-.4 .9-.7 .9-.8 .4-.8 .2-.8-.1zM256.3 103.1v35.4"/>
<path d="M267 105.7h3.5v30.1h-3.5M267 103.1v35.4M267 103.1h1v2.6M270.5 115.6h1.2M270.5 114.6h1.2M270.5 112.5h1.2M270.5 111.5h1.2M270.5 119.8h1.2M270.5 118.7h1.2M270.5 108h1.2M270.5 107h1.2M270.5 111.1h1.2"/>
<path d="M270.5 110h1.2M271.7 114.6l.2 .5M271.7 111.5l.2 .5M271.7 112.5l.2 1M271.7 119.8l.2 1M271.7 118.7l.2 .6M271.7 107l.2 .5M271.7 110l.2 .6M271.7 108l.2 1M271.9 113.5v1.6M271.9 112v1.5M271.9 119.3v1.5"/>
<path d="M271.9 109v1.6M271.9 107.5v1.5M271.9 115.1l-.2 .5M271.9 112l-.2 .5M271.9 113.5l-.2 1.1M271.9 119.3l-.2 .5M271.9 107.5l-.2 .5M271.9 110.6l-.2 .5M271.9 109l-.2 1M279.3 117.2l-.7 .1-1.1 .4-.9 .7-.6 .9-.2 .9v1.1l.2 .9 .6 .9 .9 .7 1.3 .5h7.6v16h-118.5v-16h7.1M279.3 117.3h7.1v-16h-118.5v16h7.6l1 .3 .9 .6 .5 .6 .5 .9 .1 .5-.1 1.6-.6 1.1-.8 .8-.9 .4-1.1 .1M5.6 128.7h8.5"/>
<path d="M45.1 137.9v5.3h3.5M45.1 137.9h3.5M45.1 137.9h-7v7.1h24.7M48.6 137.9h4.1M48.6 137.9v5.3M52.5 131.1l.2 .9M52.5 132.9l.2 .9M52.5 131.1v1.8M52.5 132.9v.2a.44 .44 0 0 0 .2 .7M52.7 137.9h2.5M52.7 130.3l-.2 .8M52.7 132l-.2 .9"/>
<path d="M52.7 130.3a.44 .44 0 0 0-.2 .6v.2M52.7 137.9v5.3M52.7 130.3h1.3M52.7 132h1.3M52.7 133.8h1.3M54 122.7v14.3h3.5v-5.1h12.3M54 121.3h2.8M54 122.7h2.8M54 121.3v1.4M55.2 137.9v5.3M56.8 121.3v1.4M56.8 122.7v7.4h2.8"/>
<path d="M57.4 136.9l-.1 .5-.5 .4-1.6 .1M59.6 130.1v1.8M63.8 139.3l-.7 .3-.3 .4v.4M63.8 139.3h41.8M63.8 139.3l-.3 .5v.6M64.9 131.9v-1.8h1.8v1.8M69.8 126.4v5.5M70.9 120.1h7.2M70.9 120.1l-1.1 1.9 1.1 1.9M70.9 123.9h7.2M70.9 120.1v3.8M71.6 126.4v.9"/>
<path d="M71.6 127.3h1.6l.4 1.4M71.6 127.3v5.3h-1.8v-.7M73 126.4l.6 2.3M73.6 128.7h1.4M75.6 126.4l-.6 2.3M76.5 126.4l.6 2.3M76.8 127.3l.3 1.4M76.8 127.3h-1.4l-.4 1.4M77.1 128.7h1.5M78.4 124.1h8.4M79.2 126.4l-.7 2.3M80.5 126.4v.9"/>
<path d="M80.5 127.3h-1.6l-.4 1.4M80.5 127.3v3.6h26.1M86.8 126.4h-18.3v5.5M88.6 125.9l.8 .3 .3 .8-.3 .7-.8 .3M88.6 124.1h1.5M90.2 124.7l-.3 1.9-.3 .7M92.2 124.1h1M94.6 128v.4M94.6 129.8h18.1l1.5 .5 .6 .6M94.6 128.4v2.3h12M95.3 124.1h1M98.4 124.1h1"/>
<path d="M101.5 124.1h.9M104.6 124.1h.9M105.6 139.3h.1M105.7 137.6v1.7M105.7 137.6h-.1v1.7M105.7 139.3h2M105.7 137.6h4.7M106.6 137.6v-7.1h2.9v7.1M107.7 139.3h.8M107.7 139.3v-.9h.8v.9M107.7 124.1h.9M108.5 139.3h1.9"/>
<path d="M109.5 130.9h8.1v4.2M109.5 130.7h5.2M110.4 139.3h.1M110.4 137.6v1.7M110.4 137.6h.1v1.7M110.5 139.3h.8M110.8 124.1h.9M111.3 139.3l.3 1.1M111.3 139.3l.7 .3 .3 .8M113.4 124.1h18.3M113.4 128.1v.3h-18.8M113.4 125.9h18.3"/>
<path d="M115.8 130.9v4.2h14.2v2.8h7.6M117.6 134.4h14.1M131.7 127.3v10.6M132.8 122v5.3h-1.1M132.8 122l.3 2M132.8 125.3l.3 .6M133.1 124a1.74 1.74 0 0 0 0 1.9M133.1 120.1l-.3 1.9M133.1 125.9h2.9M133.1 120.1h2.9M133.1 124h2.9M136 124l.3 .4v.5"/>
<path d="M136 120.1l.3 1.9M136.3 122l.4 2M136.3 124.9l.4 1M136.3 124.9v.4M136.3 122l-.3 2M136.3 124.9l-.3 1M136.3 125.3l.4 .6M136.3 125.3l-.3 .6M136.3 122v2.9M136.7 120.1l-.4 1.9M136.7 124l-.4 .9M136.7 125.9h2.9"/>
<path d="M136.7 120.1h2.9M136.7 124h2.9M137.6 137.9v5.3M137.6 137.9h2.4M139.6 120.1l.3 1.9M139.6 124l.3 .9M139.9 122l-.3 2M139.9 124.9l-.3 1M139.9 124.9v.4l-.3 .6M139.9 124.1h3.1M139.9 122v2.9M140 137.9h5.9"/>
<path d="M140 137.9v5.3M145.9 137.9h3.5M145.9 137.9v5.3M149.4 137.9v5.3h-3.5M149.4 137.9h7.1v7.1h-44.2M181.4 122.9h3.2M184.6 122.5v1.7h.3M184.6 122.5l.3 1.7M184.9 120.8l-.3 1.7M184.9 120.8h2.9M184.9 124.2h2.9M187.8 120.8l.3 1.7"/>
<path d="M187.8 124.2h.3M188.1 122.5l.3 1.7M188.1 124.2h.3M188.1 122.5l-.3 1.7M188.1 122.5v1.7M188.4 120.8l-.3 1.7M188.4 120.8h2.9M188.4 124.2h2.9M191.3 120.8a5 5 0 0 1 0 3.4M191.3 124.2h.3M192.7 122.6h12.4v7M199.1 122.6v7"/>
<path d="M207.6 129.6v8.9h1M208.6 126.1h30.1M208.6 122.6h30.1M208.6 138.5h58.4M215.2 130.4l-3.2 3.2v-.1l-.4-.8v-.8l.7-1.3 1.2-.6h.8l.9 .4M215.8 130.9l.4 .8v.8l-.5 1.2-.7 .6-.8 .3-.8-.1-.8-.3zM232 134.2l3.3-3.2 .3 .8v1l-.3 .8-.6 .6-1.2 .4-.8-.1-.7-.3M234.7 130.4l-3.2 3.2-.1-.1-.3-.8v-.8l.6-1.3 1.2-.6h.8l1 .4M240.4 122.6h15.9M240.4 127.8h15.9M240.4 123.6h15.9M246.8 136.4l3.9-3.9 .5 .9v1.1l-.2 .8-.6 .8-.6 .5-1.1 .3h-1l-.9-.5"/>
<path d="M250 131.7l-4 3.9-.4-.8v-1.3l.4-1 .5-.6 .9-.5 .7-.2 1.1 .2 .7 .3M268 135.8v2.7h-1M270.5 127h1.2M270.5 126h1.2M270.5 129.1h1.2M270.5 130.1h1.2M270.5 121.8h1.2M270.5 122.9h1.2M270.5 131.5h1.2M270.5 130.5h1.2M270.5 134.6h1.2M270.5 133.6h1.2"/>
<path d="M271.7 126l.2 .5M271.7 127l.2 1.1M271.7 129.1l.2 .5M271.7 121.8l.2 .5M271.7 130.5l.2 .5M271.7 133.6l.2 .5M271.7 131.5l.2 1M271.9 126.5v1.6M271.9 128.1v1.5M271.9 120.8v1.5M271.9 132.5v1.6M271.9 131v1.5"/>
<path d="M271.9 126.5l-.2 .5M271.9 128.1l-.2 1M271.9 129.6l-.2 .5M271.9 120.8l-.2 1M271.9 122.3l-.2 .6M271.9 131l-.2 .5M271.9 134.1l-.2 .5M271.9 132.5l-.2 1.1M5.6 146.3h8.5M48.6 143.2h4.1M52.7 143.2h2.5M55.2 143.2h7.6"/>
<path d="M62.8 140.4v4.6M62.8 140.4h.7M62.8 145h.7M63.5 145h48.1M63.5 140.4h48.1M63.5 140.4v4.6M111.6 140.4v4.6M111.6 140.4h.7M111.6 145h.7M112.3 143.2h25.3M112.3 140.4v4.6M137.6 143.2h2.4"/>
<path d="M140 143.2h5.9M5.6 164h8.5M167.6 167.6v17.7M174.7 167.6v38.9M190.9 167.6v38.9M201.5 167.6v38.9M208.6 167.6v38.9M208.6 178.2h84.9M258.1 178.2v28.3M268.7 178.2v14.1M280.7 178.2v14.1M293.5 167.6h-130.9v38.9"/>
<path d="M5.6 188.8h8.5M162.6 181.7h46M162.6 185.3h46M208.6 195.8h84.9M258.1 181.7h35.4M258.1 192.3h35.4M272.2 192.3v3.5"/>
<circle cx="54.3" cy="47.4" r="1.24"/>
<circle cx="108.4" cy="47.4" r="2.48"/>
<circle cx="139.2" cy="47.5" r="1.22"/>
<circle cx="239.7" cy="47.4" r=".7"/>
<circle cx="239.7" cy="47.5" r="15"/>
<circle cx="65.8" cy="113" r=".88"/>
<circle cx="213.9" cy="109.3" r="2.3"/>
<circle cx="223.6" cy="109.3" r="1.05"/>
<circle cx="223.6" cy="109.3" r="1.41"/>
<circle cx="223.7" cy="109.3" r="2.11"/>
<circle cx="233.4" cy="109.3" r="2.31"/>
<circle cx="248.4" cy="107.5" r="2.83"/>
<circle cx="65.8" cy="131" r=".88"/>
<circle cx="213.9" cy="132.3" r="2.3"/>
<circle cx="223.6" cy="132.3" r="1.05"/>
<circle cx="223.6" cy="132.3" r="2.12"/>
<circle cx="223.6" cy="132.3" r="1.43"/>
<circle cx="233.4" cy="132.3" r="2.31"/>
<circle cx="248.4" cy="134" r="2.82"/>
</g>
<g fill="#000" stroke="#000" stroke-width=".21">
<path d="M54.3 22.9l2.3-.3v.7zM136.8 22.6l2.4 .3-2.4 .4zM192 29.8l.3 2.3h-.7zM198.4 38.6l.3 2.3h-.7zM274 28l.4 2.4h-.7zM138.6 48.5l-.9 2.2-.6-.3zM140.6 44.2l.7 .3-1.5 1.9zM182.1 46.6l4.5 .7-4.5 .7zM198 54h.7l-.3 2.3zM205.4 49.2l.3 2.4h-.7zM205 43.3h.7l-.3 2.4zM38.4 74l2.3-.4v.7z"/>
<path d="M154.5 73.6l2.3 .4-2.3 .3zM191.6 62.8h.7l-.3 2.4zM215 76.5l2.3-.4v.7zM255.7 72.7l2.3-.4v.7zM260.4 76.1l2.3 .4-2.3 .3zM260.4 72.3l2.3 .4-2.3 .3zM273.7 64.6h.7l-.4 2.3zM209.7 82.5l2.3-.4v.7zM260.4 82.1l2.3 .4-2.3 .3z"/>
<path d="M25.6 43a.72 .72 0 0 0 .7 .7 .72 .72 0 0 0 .8-.7l-.8 4.5z" fill-rule="evenodd"/>
<path d="M168.2 43a.72 .72 0 0 0 .8 .7 .72 .72 0 0 0 .7-.7l-.7 4.5z" fill-rule="evenodd"/>
<path d="M69.1 99.1l.4-.1 .3 .3-.1 .1h-.3h.3a.35 .35 0 0 1-.5 .3 .35 .35 0 0 1-.1-.6z" fill-rule="evenodd"/>
<path d="M53.2 110.1l.5 .1-.4 .2 .4-.2a.37 .37 0 0 1-.2 .5 .37 .37 0 0 1-.5-.1 .37 .37 0 0 1 .2-.5z" fill-rule="evenodd"/>
<path d="M129 107.5a.36 .36 0 0 1 .5 .1 .36 .36 0 0 1 0 .5 .36 .36 0 0 1-.6-.1l.3-.2-.3 .2z" fill-rule="evenodd"/>
<path d="M137.5 118.8a.36 .36 0 0 1 .5-.1 .36 .36 0 0 1 0 .6 .36 .36 0 0 1-.5 0l.3-.3-.3 .3z" fill-rule="evenodd"/>
<path d="M246.4 106.4a.36 .36 0 0 1 .5 .4 .36 .36 0 0 1-.6 .2l.2-.2-.2 .2-.1-.1z" fill-rule="evenodd"/>
<path d="M55.5 133.8l.3-.1-.1 .3 .1-.3a.34 .34 0 0 1 .2 .5 .34 .34 0 0 1-.5 .1 .34 .34 0 0 1 0-.5z" fill-rule="evenodd"/>
<path d="M65.6 130.6h.4l-.1 .3 .1-.3a.35 .35 0 0 1 .1 .5 .35 .35 0 0 1-.5 .1 .35 .35 0 0 1 0-.6z" fill-rule="evenodd"/>
<path d="M70.2 125.2l.4-.2-.1 .3 .1-.3a.36 .36 0 0 1 .3 .5 .36 .36 0 0 1-.5 .2 .36 .36 0 0 1-.2-.5z" fill-rule="evenodd"/>
<path d="M73.9 127.1l.2-.1v.3v-.3a.36 .36 0 0 1 .4 .4 .36 .36 0 0 1-.5 .3 .36 .36 0 0 1-.1-.6z" fill-rule="evenodd"/>
<path d="M87.2 129.2l.3-.1v.4v-.4a.37 .37 0 0 1 .3 .5 .37 .37 0 0 1-.5 .2 .37 .37 0 0 1-.1-.6z" fill-rule="evenodd"/>
<path d="M89.7 135.3l.3-.2v.4v-.4a.36 .36 0 0 1 .3 .5 .36 .36 0 0 1-.5 .2 .36 .36 0 0 1-.1-.5z" fill-rule="evenodd"/>
<path d="M97.1 124.5l.3-.1v.3v-.3a.36 .36 0 0 1 .3 .4 .36 .36 0 0 1-.5 .3 .36 .36 0 0 1-.1-.6z" fill-rule="evenodd"/>
<path d="M106.3 138.2h.1v.4v-.4a.37 .37 0 0 1 .4 .4 .37 .37 0 0 1-.6 .2 .37 .37 0 0 1 .1-.6z" fill-rule="evenodd"/>
<path d="M132 126.2a.36 .36 0 0 1 .6 .1 .36 .36 0 0 1-.4 .5 .36 .36 0 0 1-.3-.5l.3 .1-.3-.1z" fill-rule="evenodd"/>
<path d="M140.5 122.7a.36 .36 0 0 1 .5 0 .36 .36 0 0 1 0 .5 .36 .36 0 0 1-.5 0l.2-.3-.2 .3z" fill-rule="evenodd"/>
<path d="M218.9 127.6l.3-.1-.1 .3 .1-.3a.35 .35 0 0 1 .2 .5 .35 .35 0 0 1-.5 .1 .35 .35 0 0 1 0-.5z" fill-rule="evenodd"/>
<path d="M223.3 131.7a.36 .36 0 0 1 .5 .3 .36 .36 0 0 1-.4 .4 .36 .36 0 0 1-.2-.6l.1-.1 .1 .4z" fill-rule="evenodd"/>
<path d="M233.8 133.1a.36 .36 0 0 1 .6 .2 .36 .36 0 0 1-.4 .4 .36 .36 0 0 1-.2-.6l.2 .3z" fill-rule="evenodd"/>
</g>
<g font-size="7.2">
<text x="63.2" y="6.7" transform="rotate(-180 63.2 6.7)">АБВГ.123008.000СБ</text>
<text x="231.8" y="175.4">АБВГ.123008.000СБ</text>
</g>
<g font-size="5.1">
<text x="93.9" y="21.8">240</text>
<text x="160.4" y="20.4">7</text>
<text x="153.3" y="25.1">2 отв.</text>
<text x="22.8" y="42">А</text>
<text x="169.9" y="42">А</text>
<text x="13.5" y="44.8" transform="rotate(-90 13.5 44.8)">АБВГ.123008.000</text>
<text x="182.1" y="44.2">Б</text>
<text x="190.8" y="49.8" transform="rotate(-90 190.8 49.8)">100</text>
<text x="197.1" y="48.9" transform="rotate(-90 197.1 48.9)">50</text>
<text x="204.1" y="48.6" transform="rotate(-90 204.1 48.6)">10</text>
<text x="272.8" y="54.6" transform="rotate(-90 272.8 54.6)">110</text>
<text x="256.5" y="71.6">20</text>
<text x="92.7" y="72.9">335</text>
<text x="234.9" y="75.4">135</text>
<text x="94.5" y="82.5">А-А</text>
<text x="231.8" y="81.4">150</text>
<text x="34" y="88.7">1</text>
<text x="155.6" y="86.4">5</text>
<text x="222.6" y="93.9">Вид Б</text>
<text x="259.1" y="93.9">13</text>
<text x="154.7" y="101.6">14</text>
<text x="154.3" y="108.8">27</text>
<text x="32.9" y="117.8">10</text>
<text x="154.7" y="133.4">18</text>
<text x="202.7" y="154.8">25</text>
<text x="237.9" y="154.8">19</text>
<text x="248.1" y="154.8">12</text>
<text x="41.2" y="159.6">3</text>
<text x="50.6" y="159.6">16</text>
<text x="61.6" y="159.6">4</text>
<text x="71.2" y="159.6">15</text>
<text x="81.3" y="159.6">17</text>
<text x="93.3" y="159.6">2</text>
<text x="101.3" y="159.6">26</text>
<text x="112.3" y="159.6">11</text>
<text x="18" y="174.8">В корпус поз.2 вставлен прихват поз.5 соединенный</text>
<text x="18" y="179.5">шпилькой поз.27 с поршнем поз.4 цилиндра обратного</text>
<text x="18" y="184.1">действия. Зажим нескольких заготовок, установленных</text>
<text x="215.9" y="182.8">Приспособление для</text>
<text x="18" y="188.8">на призме поз.25, осуществляется прахватом под</text>
<text x="214.8" y="187.4">нарезки сегментных</text>
<text x="258.3" y="188.6">У</text>
<text x="284.3" y="188.6">1:2</text>
<text x="18" y="193.5">поздействием гидравлического давления на поршень.</text>
<text x="227.5" y="192.1">шпонок</text>
<text x="18" y="202.8">положение после того, как в цилиндре снято давление.</text>
<text x="18" y="198.1">Пружина поз.26 возвращает прихавт в исходное</text>
</g>
<g font-size="3.6">
<text x="8.4" y="33.1" transform="rotate(-90 8.4 33.1)">Перв. примен.</text>
<text x="8.5" y="72.7" transform="rotate(-90 8.5 72.7)">Справ. №</text>
<text x="8.6" y="124.3" transform="rotate(-90 8.6 124.3)">Подп. и дата</text>
<text x="8.6" y="163.8" transform="rotate(-90 8.6 163.8)">Взаим. инв. № Инв. № дубл.</text>
<text x="8.6" y="184.4" transform="rotate(-90 8.6 184.4)">Подп. и дата</text>
<text x="162.6" y="184.7">Изм.Лист № докум.</text>
<text x="193.2" y="184.7">Подп. Дата</text>
<text x="260.7" y="181.1">Лит.</text>
<text x="270.9" y="181.1">Масса</text>
<text x="281.4" y="181.1">Масштаб</text>
<text x="163" y="188.4">Разраб.</text>
<text x="163.1" y="191.9">Пров.</text>
<text x="162.5" y="195.4">Т.контр.</text>
<text x="222.2" y="195.2">Сборочный чертеж</text>
<text x="259" y="195.1">Лист</text>
<text x="273.8" y="195.1">Листов</text>
<text x="289.1" y="195.1">1</text>
<text x="162.9" y="199.1">Нач.лаб.</text>
<text x="163.1" y="202.4">Н.контр.</text>
<text x="262.8" y="200.7">Кафедра прикладной</text>
<text x="8.6" y="205.5" transform="rotate(-90 8.6 205.5)">Инв. № подл.</text>
<text x="162.9" y="206">Утв.</text>
<text x="212.9" y="209.5">Копировал</text>
<text x="262.3" y="209.5">Формат А3</text>
<text x="265.7" y="204">механики МФТИ</text>
</g>
</svg>
